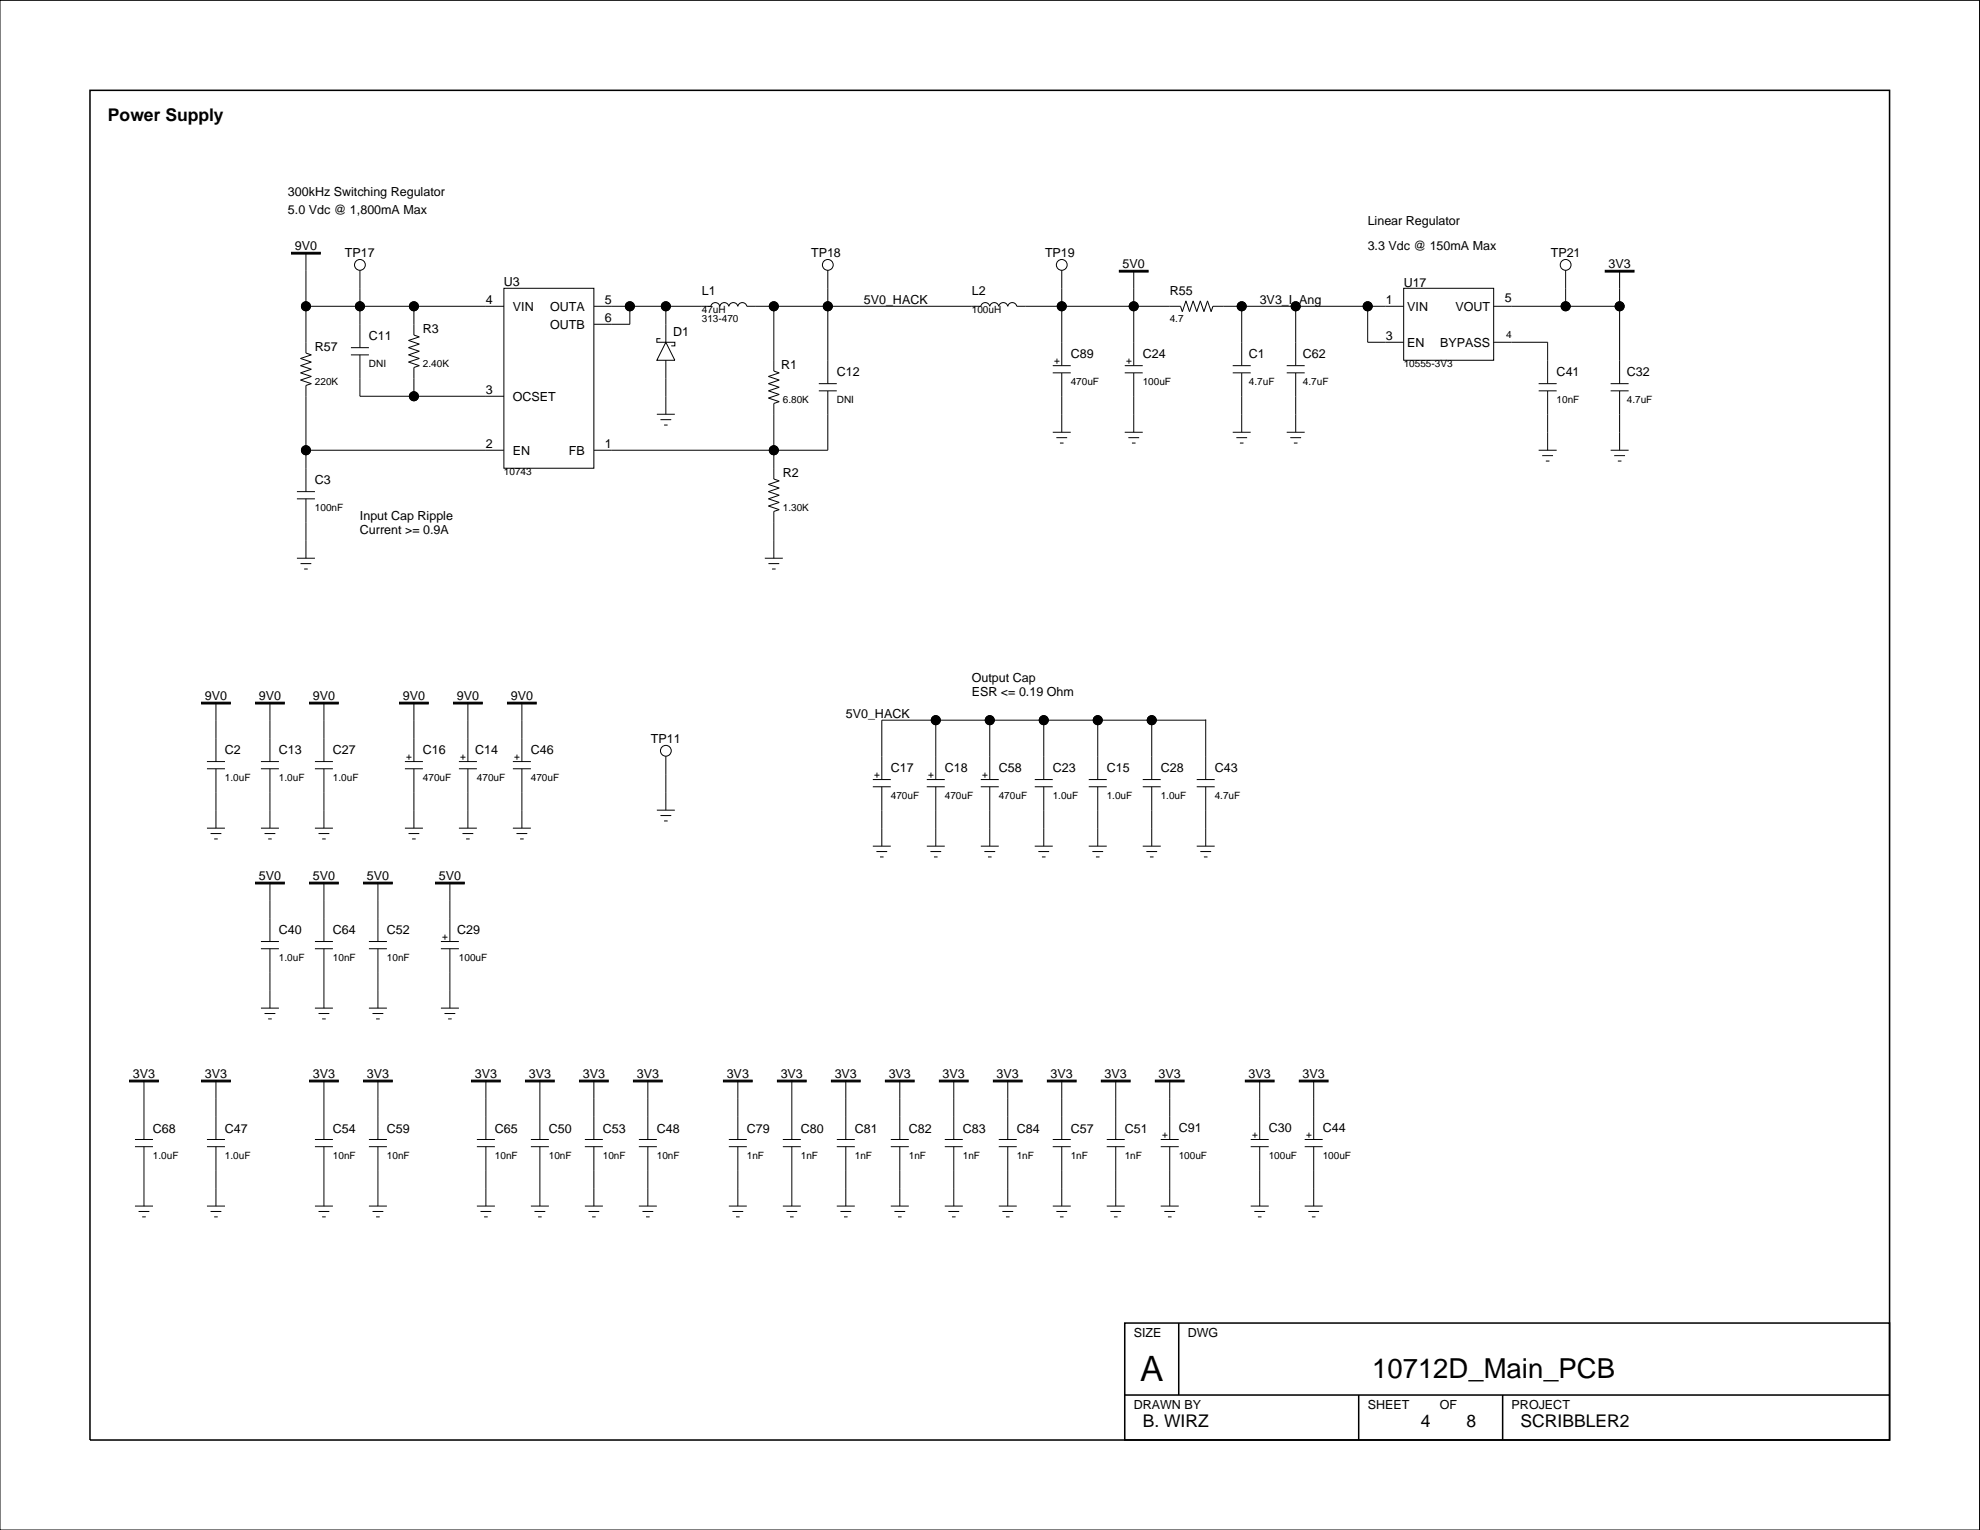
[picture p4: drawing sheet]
<svg xmlns="http://www.w3.org/2000/svg" width="279mm" height="216mm" viewBox="0 0 279 216" stroke-linecap="round" stroke-linejoin="round" font-family="sans-serif">
<g fill="none" stroke="#000" stroke-width=".14">
<path d="M0 0h279.3v215.9h-279.3zM43.2 35.6v14.2l.7 .3-1.5 .5 1.5 .5-1.5 .5 1.5 .5-1.5 .5 1.5 .5-1.5 .5 1.5 .5-.7 .3v15M50.8 38.1v11M116.8 38.1v16M149.8 38.1v13.5M160 38.1v13.5M220.9 38.1v5.1M228.5 38.1v16M43.2 43.2h27.9M49.5 50.1h2.6M49.5 49.1h2.6M50.8 50.1v5.8h20.3"/>
<path d="M58.4 43.2v4.1l.8 .2-1.6 .5 1.6 .6-1.6 .5 1.6 .5-1.6 .5 1.6 .5-1.6 .5 1.6 .5-.8 .3v4M71.1 40.7h12.7v25.4h-12.7zM83.8 43.2h16.5a.65 .65 0 0 1 .6-.5 .65 .65 0 0 1 .7 .5 .65 .65 0 0 1 .6-.5 .65 .65 0 0 1 .6 .5 .65 .65 0 0 1 .7-.5 .65 .65 0 0 1 .6 .5 .65 .65 0 0 1 .6-.5 .65 .65 0 0 1 .7 .5h33a.65 .65 0 0 1 .6-.5 .65 .65 0 0 1 .7 .5 .65 .65 0 0 1 .6-.5 .65 .65 0 0 1 .6 .5 .65 .65 0 0 1 .7-.5 .65 .65 0 0 1 .6 .5 .65 .65 0 0 1 .6-.5 .65 .65 0 0 1 .7 .5h23.1l.2 .8 .5-1.5 .6 1.5 .5-1.5 .5 1.5 .5-1.5 .5 1.5 .5-1.5 .5 1.5 .3-.8h26.9M88.9 43.2v2.6h-5.1M92.7 58.5h2.5M93.2 47.8h-.5v.5h2.5v.5h-.5M93.2 59.2h1.5M93.7 60h.5M94 48.3l1.2 2.5h-2.5zM94 43.2v5.1M94 50.8v7.7M109.2 43.2v9.2l.8 .2-1.6 .5 1.6 .5-1.6 .5 1.6 .5-1.6 .6 1.6 .5-1.6 .5 1.6 .5-.8 .2v10.7l.8 .3-1.6 .5 1.6 .5-1.6 .5 1.6 .5-1.6 .5 1.6 .5-1.6 .5 1.6 .5-.8 .3v6.6"/>
<path d="M115.5 55.2h2.6M115.5 54.1h2.6M116.8 55.2v8.3h-33M148.6 52.6h2.5M148.6 51.6h2.5M149.8 52.6v8.4M158.7 52.6h2.6M158.7 51.6h2.6M160 52.6v8.4M174 52.6h2.5M174 51.6h2.5M175.2 43.2v8.4"/>
<path d="M175.2 52.6v8.4M181.6 52.6h2.5M181.6 51.6h2.5M182.8 43.2v8.4M182.8 52.6v8.4M193 43.2v5.1h5.1M198.1 40.7h12.7v10.1h-12.7zM210.8 43.2h17.7M210.8 48.3h7.6v5.8M217.1 55.2h2.6M217.1 54.1h2.6M218.4 55.2v8.3"/>
<path d="M227.3 55.2h2.5M227.3 54.1h2.5M228.5 55.2v8.3M41.9 78.8h2.5M41.9 70.4h2.5M41.9 69.4h2.5M42.4 79.5h1.5M43.2 63.5h27.9M43.2 70.4v8.4M107.9 78.8h2.6M108.4 79.5h1.6M148.6 61h2.5"/>
<path d="M149.1 61.8h1.5M149.6 62.5h.5M158.7 61h2.6M159.2 61.8h1.5M159.7 62.5h.5M174 61h2.5M174.5 61.8h1.5M175 62.5h.5M181.6 61h2.5M182.1 61.8h1.5M182.6 62.5h.5M217.1 63.5h2.6"/>
<path d="M217.6 64.3h1.6M218.1 65.1h.5M227.3 63.5h2.5M227.8 64.3h1.5M228.3 65.1h.5M30.5 99.1v8.4M38.1 99.1v8.4M42.9 80.3h.5M45.7 99.1v8.4M58.4 99.1v8.4M66 99.1v8.4M73.6 99.1v8.4"/>
<path d="M108.9 80.3h.5M29.2 108.5h2.5M29.2 107.5h2.5M29.2 116.9h2.5M29.7 117.6h1.5M30.2 118.4h.5M30.5 108.5v8.4M36.8 108.5h2.6M36.8 107.5h2.6M36.8 116.9h2.6M37.3 117.6h1.6M37.8 118.4h.5"/>
<path d="M38.1 108.5v8.4M44.4 108.5h2.6M44.4 107.5h2.6M44.4 116.9h2.6M44.9 117.6h1.6M45.5 118.4h.5M45.7 108.5v8.4M57.1 108.5h2.6M57.1 107.5h2.6M57.1 116.9h2.6M57.6 117.6h1.6M58.2 118.4h.5"/>
<path d="M58.4 108.5v8.4M64.8 108.5h2.5M64.8 107.5h2.5M64.8 116.9h2.5M65.3 117.6h1.5M65.8 118.4h.5M66 108.5v8.4M72.4 108.5h2.5M72.4 107.5h2.5M72.4 116.9h2.5M72.9 117.6h1.5M73.4 118.4h.5"/>
<path d="M73.6 108.5v8.4M92.7 114.3h2.5M93.2 115.1h1.5M93.7 115.8h.5M94 106.7v7.6M123.2 119.4h2.5M123.2 111h2.5M123.2 110h2.5M124.4 111v8.4M130.8 119.4h2.5M130.8 111h2.5M130.8 110h2.5"/>
<path d="M132.1 101.6v8.4M132.1 111v8.4M138.4 119.4h2.5M138.4 111h2.5M138.4 110h2.5M139.7 101.6v8.4M139.7 111v8.4M146 119.4h2.6M146 111h2.6M146 110h2.6M147.3 101.6v8.4M147.3 111v8.4"/>
<path d="M153.6 119.4h2.6M153.6 111h2.6M153.6 110h2.6M154.9 101.6v8.4M154.9 111v8.4M161.3 119.4h2.5M161.3 111h2.5M161.3 110h2.5M162.5 101.6v8.4M162.5 111v8.4M168.9 119.4h2.5M168.9 111h2.5"/>
<path d="M168.9 110h2.5M170.1 101.6h-45.7v8.4M170.1 101.6v8.4M170.1 111v8.4M36.8 133.9h2.6M36.8 132.9h2.6M38.1 124.5v8.4M38.1 133.9v8.4M44.4 133.9h2.6M44.4 132.9h2.6M45.7 124.5v8.4M45.7 133.9v8.4"/>
<path d="M52.1 133.9h2.5M52.1 132.9h2.5M53.3 124.5v8.4M53.3 133.9v8.4M62.2 133.9h2.6M62.2 132.9h2.6M63.5 124.5v8.4M63.5 133.9v8.4M123.7 120.2h1.5M124.2 120.9h.5M131.3 120.2h1.5M131.8 120.9h.5"/>
<path d="M138.9 120.2h1.5M139.4 120.9h.5M146.5 120.2h1.5M147 120.9h.5M154.1 120.2h1.6M154.7 120.9h.5M161.8 120.2h1.5M162.3 120.9h.5M169.4 120.2h1.5M169.9 120.9h.5M20.3 152.4v8.4M30.5 152.4v8.4"/>
<path d="M36.8 142.3h2.6M37.3 143h1.6M37.8 143.8h.5M44.4 142.3h2.6M44.9 143h1.6M45.5 143.8h.5M45.7 152.4v8.4M52.1 142.3h2.5M52.6 143h1.5M53.1 143.8h.5M53.3 152.4v8.4M62.2 142.3h2.6"/>
<path d="M62.7 143h1.5M63.2 143.8h.5M68.6 152.4v8.4M76.2 152.4v8.4M83.8 152.4v8.4M91.4 152.4v8.4M104.1 152.4v8.4M111.7 152.4v8.4M119.4 152.4v8.4M127 152.4v8.4M134.6 152.4v8.4M142.2 152.4v8.4"/>
<path d="M149.8 152.4v8.4M157.4 152.4v8.4M165.1 152.4v8.4M177.8 152.4v8.4M185.4 152.4v8.4M19 170.2h2.6M19 161.8h2.6M19 160.8h2.6M19.6 171h1.5M20.1 171.7h.5M20.3 161.8v8.4M29.2 170.2h2.5"/>
<path d="M29.2 161.8h2.5M29.2 160.8h2.5M29.7 171h1.5M30.2 171.7h.5M30.5 161.8v8.4M44.4 170.2h2.6M44.4 161.8h2.6M44.4 160.8h2.6M44.9 171h1.6M45.5 171.7h.5M45.7 161.8v8.4M52.1 170.2h2.5"/>
<path d="M52.1 161.8h2.5M52.1 160.8h2.5M52.6 171h1.5M53.1 171.7h.5M53.3 161.8v8.4M67.3 170.2h2.5M67.3 161.8h2.5M67.3 160.8h2.5M67.8 171h1.5M68.3 171.7h.5M68.6 161.8v8.4M74.9 170.2h2.6"/>
<path d="M74.9 161.8h2.6M74.9 160.8h2.6M75.4 171h1.5M75.9 171.7h.5M76.2 161.8v8.4M82.5 170.2h2.6M82.5 161.8h2.6M82.5 160.8h2.6M83 171h1.6M83.5 171.7h.6M83.8 161.8v8.4M90.1 170.2h2.6"/>
<path d="M90.1 161.8h2.6M90.1 160.8h2.6M90.7 171h1.5M91.2 171.7h.5M91.4 161.8v8.4M102.8 170.2h2.6M102.8 161.8h2.6M102.8 160.8h2.6M103.4 171h1.5M103.9 171.7h.5M104.1 161.8v8.4M110.5 170.2h2.5"/>
<path d="M110.5 161.8h2.5M110.5 160.8h2.5M111 171h1.5M111.5 171.7h.5M111.7 161.8v8.4M118.1 170.2h2.5M118.1 161.8h2.5M118.1 160.8h2.5M118.6 171h1.5M119.1 171.7h.5M119.4 161.8v8.4M125.7 170.2h2.5"/>
<path d="M125.7 161.8h2.5M125.7 160.8h2.5M126.2 171h1.5M126.7 171.7h.5M127 161.8v8.4M133.3 170.2h2.6M133.3 161.8h2.6M133.3 160.8h2.6M133.8 171h1.6M134.3 171.7h.5M134.6 161.8v8.4M140.9 170.2h2.6"/>
<path d="M140.9 161.8h2.6M140.9 160.8h2.6M141.4 171h1.6M142 171.7h.5M142.2 161.8v8.4M148.6 170.2h2.5M148.6 161.8h2.5M148.6 160.8h2.5M149.1 171h1.5M149.6 171.7h.5M149.8 161.8v8.4M156.2 170.2h2.5"/>
<path d="M156.2 161.8h2.5M156.2 160.8h2.5M156.7 171h1.5M157.2 171.7h.5M157.4 161.8v8.4M163.8 170.2h2.5M163.8 161.8h2.5M163.8 160.8h2.5M164.3 171h1.5M164.8 171.7h.5M165.1 161.8v8.4M176.5 170.2h2.5"/>
<path d="M176.5 161.8h2.5M176.5 160.8h2.5M177 171h1.5M177.5 171.7h.5M177.8 161.8v8.4M184.1 170.2h2.5M184.1 161.8h2.5M184.1 160.8h2.5M184.6 171h1.5M185.1 171.7h.5M185.4 161.8v8.4"/>
<circle cx="50.8" cy="37.4" r=".76"/>
<circle cx="116.8" cy="37.4" r=".76"/>
<circle cx="149.8" cy="37.4" r=".76"/>
<circle cx="220.9" cy="37.4" r=".76"/>
<circle cx="43.2" cy="43.2" r=".63"/>
<circle cx="50.8" cy="43.2" r=".63"/>
<circle cx="58.4" cy="43.2" r=".63"/>
<circle cx="58.4" cy="55.9" r=".63"/>
<circle cx="88.9" cy="43.2" r=".63"/>
<circle cx="94" cy="43.2" r=".63"/>
<circle cx="109.2" cy="43.2" r=".63"/>
<circle cx="116.8" cy="43.2" r=".63"/>
<circle cx="149.8" cy="43.2" r=".63"/>
<circle cx="160" cy="43.2" r=".63"/>
<circle cx="175.2" cy="43.2" r=".63"/>
<circle cx="182.8" cy="43.2" r=".63"/>
<circle cx="193" cy="43.2" r=".63"/>
<circle cx="220.9" cy="43.2" r=".63"/>
<circle cx="228.5" cy="43.2" r=".63"/>
<circle cx="43.2" cy="63.5" r=".63"/>
<circle cx="109.2" cy="63.5" r=".63"/>
<circle cx="94" cy="105.9" r=".76"/>
<circle cx="132" cy="101.6" r=".63"/>
<circle cx="139.7" cy="101.6" r=".63"/>
<circle cx="147.3" cy="101.6" r=".63"/>
<circle cx="154.9" cy="101.6" r=".63"/>
<circle cx="162.5" cy="101.6" r=".63"/>
</g>
<g fill="#000" stroke="#000" stroke-width=".14">
<path d="M41.1 35.6h4.1v.3h-4.1z" fill-rule="evenodd"/>
<path d="M158 38.1h4v.3h-4z" fill-rule="evenodd"/>
<path d="M226.5 38.1h4.1v.3h-4.1z" fill-rule="evenodd"/>
<path d="M28.4 99.1h4.1v.2h-4.1z" fill-rule="evenodd"/>
<path d="M36.1 99.1h4v.2h-4z" fill-rule="evenodd"/>
<path d="M43.7 99.1h4v.2h-4z" fill-rule="evenodd"/>
<path d="M56.4 99.1h4v.2h-4z" fill-rule="evenodd"/>
<path d="M64 99.1h4.1v.2h-4.1z" fill-rule="evenodd"/>
<path d="M71.6 99.1h4.1v.2h-4.1z" fill-rule="evenodd"/>
<path d="M36.1 124.5h4v.2h-4z" fill-rule="evenodd"/>
<path d="M43.7 124.5h4v.2h-4z" fill-rule="evenodd"/>
<path d="M51.3 124.5h4.1v.2h-4.1z" fill-rule="evenodd"/>
<path d="M61.5 124.5h4v.2h-4z" fill-rule="evenodd"/>
<path d="M18.3 152.4h4v.3h-4z" fill-rule="evenodd"/>
<path d="M28.4 152.4h4.1v.3h-4.1z" fill-rule="evenodd"/>
<path d="M43.7 152.4h4v.3h-4z" fill-rule="evenodd"/>
<path d="M51.3 152.4h4.1v.3h-4.1z" fill-rule="evenodd"/>
<path d="M66.5 152.4h4.1v.3h-4.1z" fill-rule="evenodd"/>
<path d="M74.2 152.4h4v.3h-4z" fill-rule="evenodd"/>
<path d="M81.8 152.4h4v.3h-4z" fill-rule="evenodd"/>
<path d="M89.4 152.4h4.1v.3h-4.1z" fill-rule="evenodd"/>
<path d="M102.1 152.4h4v.3h-4z" fill-rule="evenodd"/>
<path d="M109.7 152.4h4.1v.3h-4.1z" fill-rule="evenodd"/>
<path d="M117.3 152.4h4.1v.3h-4.1z" fill-rule="evenodd"/>
<path d="M124.9 152.4h4.1v.3h-4.1z" fill-rule="evenodd"/>
<path d="M132.6 152.4h4v.3h-4z" fill-rule="evenodd"/>
<path d="M140.2 152.4h4v.3h-4z" fill-rule="evenodd"/>
<path d="M147.8 152.4h4.1v.3h-4.1z" fill-rule="evenodd"/>
<path d="M155.4 152.4h4.1v.3h-4.1z" fill-rule="evenodd"/>
<path d="M163 152.4h4.1v.3h-4.1z" fill-rule="evenodd"/>
<path d="M175.7 152.4h4.1v.3h-4.1z" fill-rule="evenodd"/>
<path d="M183.3 152.4h4.1v.3h-4.1z" fill-rule="evenodd"/>
<circle cx="43.2" cy="43.2" r=".63"/>
<circle cx="50.8" cy="43.2" r=".63"/>
<circle cx="58.4" cy="43.2" r=".63"/>
<circle cx="58.4" cy="55.9" r=".63"/>
<circle cx="88.9" cy="43.2" r=".63"/>
<circle cx="94" cy="43.2" r=".63"/>
<circle cx="109.2" cy="43.2" r=".63"/>
<circle cx="116.8" cy="43.2" r=".63"/>
<circle cx="149.8" cy="43.2" r=".63"/>
<circle cx="160" cy="43.2" r=".63"/>
<circle cx="175.2" cy="43.2" r=".63"/>
<circle cx="182.8" cy="43.2" r=".63"/>
<circle cx="193" cy="43.2" r=".63"/>
<circle cx="220.9" cy="43.2" r=".63"/>
<circle cx="228.5" cy="43.2" r=".63"/>
<circle cx="43.2" cy="63.5" r=".63"/>
<circle cx="109.2" cy="63.5" r=".63"/>
<circle cx="132" cy="101.6" r=".63"/>
<circle cx="139.7" cy="101.6" r=".63"/>
<circle cx="147.3" cy="101.6" r=".63"/>
<circle cx="154.9" cy="101.6" r=".63"/>
<circle cx="162.5" cy="101.6" r=".63"/>
</g>
<path d="M12.7 12.7h253.9v190.5h-253.9zM158.7 186.7h107.9v16.5h-107.9zM158.7 196.9h107.9M166.3 186.7v10.2M191.7 196.9v6.3M212 196.9v6.3" fill="none" stroke="#000" stroke-width=".22"/>
<text font-size="4.9" x="160.9" y="194.8">A</text>
<text font-size="3.9" x="193.6" y="194.4">10712D_Main_PCB</text>
<g font-size="2.5">
<text x="15.2" y="17.1">Power Supply</text>
<text x="161.3" y="201.4">B. WIRZ</text>
<text x="200.5" y="201.4">4</text>
<text x="207" y="201.4">8</text>
<text x="214.6" y="201.4">SCRIBBLER2</text>
</g>
<g font-size="1.8">
<text x="40.6" y="27.6">300kHz Switching Regulator</text>
<text x="40.6" y="30.2">5.0 Vdc @ 1,800mA Max</text>
<text x="41.6" y="35.2">9V0</text>
<text x="193" y="35.2">3.3 Vdc @ 150mA Max</text>
<text x="193" y="31.8">Linear Regulator</text>
<text x="48.7" y="36.2">TP17</text>
<text x="71.1" y="40.3">U3</text>
<text x="99" y="41.6">L1</text>
<text x="114.5" y="36.2">TP18</text>
<text x="137.1" y="41.6">L2</text>
<text x="147.5" y="36.2">TP19</text>
<text x="158.4" y="37.8">5V0</text>
<text x="165.1" y="41.6">R55</text>
<text x="198.1" y="40.6">U17</text>
<text x="218.8" y="36.2">TP21</text>
<text x="227" y="37.8">3V3</text>
<text x="52.1" y="47.9">C11</text>
<text x="59.7" y="47">R3</text>
<text x="68.6" y="42.9">4</text>
<text x="72.4" y="43.9">VIN</text>
<text x="77.6" y="43.9">OUTA</text>
<text x="77.6" y="46.4">OUTB</text>
<text x="85.4" y="45.4">6</text>
<text x="85.4" y="42.9">5</text>
<text x="95" y="47.4">D1</text>
<text x="121.9" y="42.9">5V0_HACK</text>
<text x="177.8" y="42.9">3V3_I_Ang</text>
<text x="195.5" y="42.9">1</text>
<text x="195.5" y="47.9">3</text>
<text x="198.6" y="43.9">VIN</text>
<text x="205.4" y="43.9">VOUT</text>
<text x="212.3" y="42.6">5</text>
<text x="44.4" y="49.6">R57</text>
<text x="110.2" y="52.1">R1</text>
<text x="118.1" y="53">C12</text>
<text x="151.1" y="50.5">C89</text>
<text x="161.3" y="50.5">C24</text>
<text x="176.2" y="50.5">C1</text>
<text x="183.9" y="50.5">C62</text>
<text x="198.6" y="48.9">EN</text>
<text x="203.2" y="48.9">BYPASS</text>
<text x="219.7" y="53">C41</text>
<text x="229.6" y="53">C32</text>
<text x="68.6" y="55.6">3</text>
<text x="72.4" y="56.5">OCSET</text>
<text x="68.6" y="63.2">2</text>
<text x="72.4" y="64.2">EN</text>
<text x="80.3" y="64.2">FB</text>
<text x="85.4" y="63.2">1</text>
<text x="44.4" y="68.2">C3</text>
<text x="110.5" y="67.3">R2</text>
<text x="50.8" y="73.3">Input Cap Ripple</text>
<text x="50.8" y="75.4">Current &gt;= 0.9A</text>
<text x="28.9" y="98.7">9V0</text>
<text x="36.5" y="98.7">9V0</text>
<text x="44.1" y="98.7">9V0</text>
<text x="56.8" y="98.7">9V0</text>
<text x="64.5" y="98.7">9V0</text>
<text x="72.1" y="98.7">9V0</text>
<text x="119.4" y="101.3">5V0_HACK</text>
<text x="137.1" y="96.2">Output Cap</text>
<text x="137.1" y="98.2">ESR &lt;= 0.19 Ohm</text>
<text x="31.7" y="106.3">C2</text>
<text x="39.4" y="106.3">C13</text>
<text x="47" y="106.3">C27</text>
<text x="59.7" y="106.3">C16</text>
<text x="67" y="106.3">C14</text>
<text x="74.9" y="106.3">C46</text>
<text x="91.9" y="104.8">TP11</text>
<text x="125.7" y="108.9">C17</text>
<text x="133.3" y="108.9">C18</text>
<text x="140.9" y="108.9">C58</text>
<text x="148.6" y="108.9">C23</text>
<text x="156.2" y="108.9">C15</text>
<text x="163.8" y="108.9">C28</text>
<text x="171.4" y="108.9">C43</text>
<text x="36.5" y="124.1">5V0</text>
<text x="44.1" y="124.1">5V0</text>
<text x="51.8" y="124.1">5V0</text>
<text x="61.9" y="124.1">5V0</text>
<text x="39.4" y="131.7">C40</text>
<text x="47" y="131.7">C64</text>
<text x="54.6" y="131.7">C52</text>
<text x="64.5" y="131.7">C29</text>
<text x="18.7" y="152">3V3</text>
<text x="28.9" y="152">3V3</text>
<text x="44.1" y="152">3V3</text>
<text x="51.8" y="152">3V3</text>
<text x="67" y="152">3V3</text>
<text x="74.6" y="152">3V3</text>
<text x="82.2" y="152">3V3</text>
<text x="89.9" y="152">3V3</text>
<text x="102.5" y="152">3V3</text>
<text x="110.2" y="152">3V3</text>
<text x="117.8" y="152">3V3</text>
<text x="125.4" y="152">3V3</text>
<text x="133" y="152">3V3</text>
<text x="140.6" y="152">3V3</text>
<text x="148.3" y="152">3V3</text>
<text x="155.9" y="152">3V3</text>
<text x="163.5" y="152">3V3</text>
<text x="176.2" y="152">3V3</text>
<text x="183.8" y="152">3V3</text>
<text x="21.6" y="159.9">C68</text>
<text x="31.7" y="159.9">C47</text>
<text x="47" y="159.9">C54</text>
<text x="54.6" y="159.9">C59</text>
<text x="69.8" y="159.9">C65</text>
<text x="77.5" y="159.9">C50</text>
<text x="85.1" y="159.9">C53</text>
<text x="92.7" y="159.9">C48</text>
<text x="105.4" y="159.9">C79</text>
<text x="113" y="159.9">C80</text>
<text x="120.6" y="159.9">C81</text>
<text x="128.2" y="159.9">C82</text>
<text x="135.9" y="159.9">C83</text>
<text x="143.5" y="159.9">C84</text>
<text x="151.1" y="159.9">C57</text>
<text x="158.7" y="159.9">C51</text>
<text x="166.3" y="159.7">C91</text>
<text x="179" y="159.7">C30</text>
<text x="186.6" y="159.7">C44</text>
<text x="160" y="188.6">SIZE</text>
<text x="167.6" y="188.6">DWG</text>
<text x="160" y="198.8">DRAWN BY</text>
<text x="193" y="198.8">SHEET</text>
<text x="203.2" y="198.8">OF</text>
<text x="213.3" y="198.8">PROJECT</text>
</g>
<g font-size="1.4">
<text x="99" y="44.2">47uH</text>
<text x="99" y="45.5">313-470</text>
<text x="137.1" y="44.2">100uH</text>
<text x="165.1" y="45.5">4.7</text>
<text x="212.5" y="47.8">4</text>
<text x="52.1" y="51.9">DNI</text>
<text x="59.7" y="51.9">2.40K</text>
<text x="148.7" y="51.3">+</text>
<text x="158.9" y="51.3">+</text>
<text x="198.1" y="51.9">10555-3V3</text>
<text x="44.4" y="54.4">220K</text>
<text x="110.5" y="56.9">6.80K</text>
<text x="118.1" y="56.9">DNI</text>
<text x="151.1" y="54.4">470uF</text>
<text x="161.3" y="54.4">100uF</text>
<text x="176.2" y="54.4">4.7uF</text>
<text x="183.9" y="54.4">4.7uF</text>
<text x="219.7" y="56.9">10nF</text>
<text x="229.6" y="56.9">4.7uF</text>
<text x="71.1" y="67.1">10743</text>
<text x="44.4" y="72.2">100nF</text>
<text x="110.5" y="72.2">1.30K</text>
<text x="57.3" y="107.2">+</text>
<text x="64.9" y="107.2">+</text>
<text x="72.6" y="107.2">+</text>
<text x="31.7" y="110.3">1.0uF</text>
<text x="39.4" y="110.3">1.0uF</text>
<text x="47" y="110.3">1.0uF</text>
<text x="59.7" y="110.3">470uF</text>
<text x="67.3" y="110.3">470uF</text>
<text x="74.9" y="110.3">470uF</text>
<text x="123.4" y="109.8">+</text>
<text x="125.7" y="112.8">470uF</text>
<text x="131" y="109.8">+</text>
<text x="133.3" y="112.8">470uF</text>
<text x="138.6" y="109.8">+</text>
<text x="140.9" y="112.8">470uF</text>
<text x="148.6" y="112.8">1.0uF</text>
<text x="156.2" y="112.8">1.0uF</text>
<text x="163.8" y="112.8">1.0uF</text>
<text x="171.4" y="112.8">4.7uF</text>
<text x="39.4" y="135.7">1.0uF</text>
<text x="47" y="135.7">10nF</text>
<text x="54.6" y="135.7">10nF</text>
<text x="62.4" y="132.6">+</text>
<text x="64.8" y="135.7">100uF</text>
<text x="164" y="160.5">+</text>
<text x="176.7" y="160.5">+</text>
<text x="184.3" y="160.5">+</text>
<text x="21.6" y="163.6">1.0uF</text>
<text x="31.7" y="163.6">1.0uF</text>
<text x="47" y="163.6">10nF</text>
<text x="54.6" y="163.6">10nF</text>
<text x="69.8" y="163.6">10nF</text>
<text x="77.5" y="163.6">10nF</text>
<text x="85.1" y="163.6">10nF</text>
<text x="92.7" y="163.6">10nF</text>
<text x="105.4" y="163.6">1nF</text>
<text x="113" y="163.6">1nF</text>
<text x="120.6" y="163.6">1nF</text>
<text x="128.2" y="163.6">1nF</text>
<text x="135.9" y="163.6">1nF</text>
<text x="143.5" y="163.6">1nF</text>
<text x="151.1" y="163.6">1nF</text>
<text x="158.7" y="163.6">1nF</text>
<text x="166.3" y="163.6">100uF</text>
<text x="179" y="163.6">100uF</text>
<text x="186.6" y="163.6">100uF</text>
</g>
</svg>
